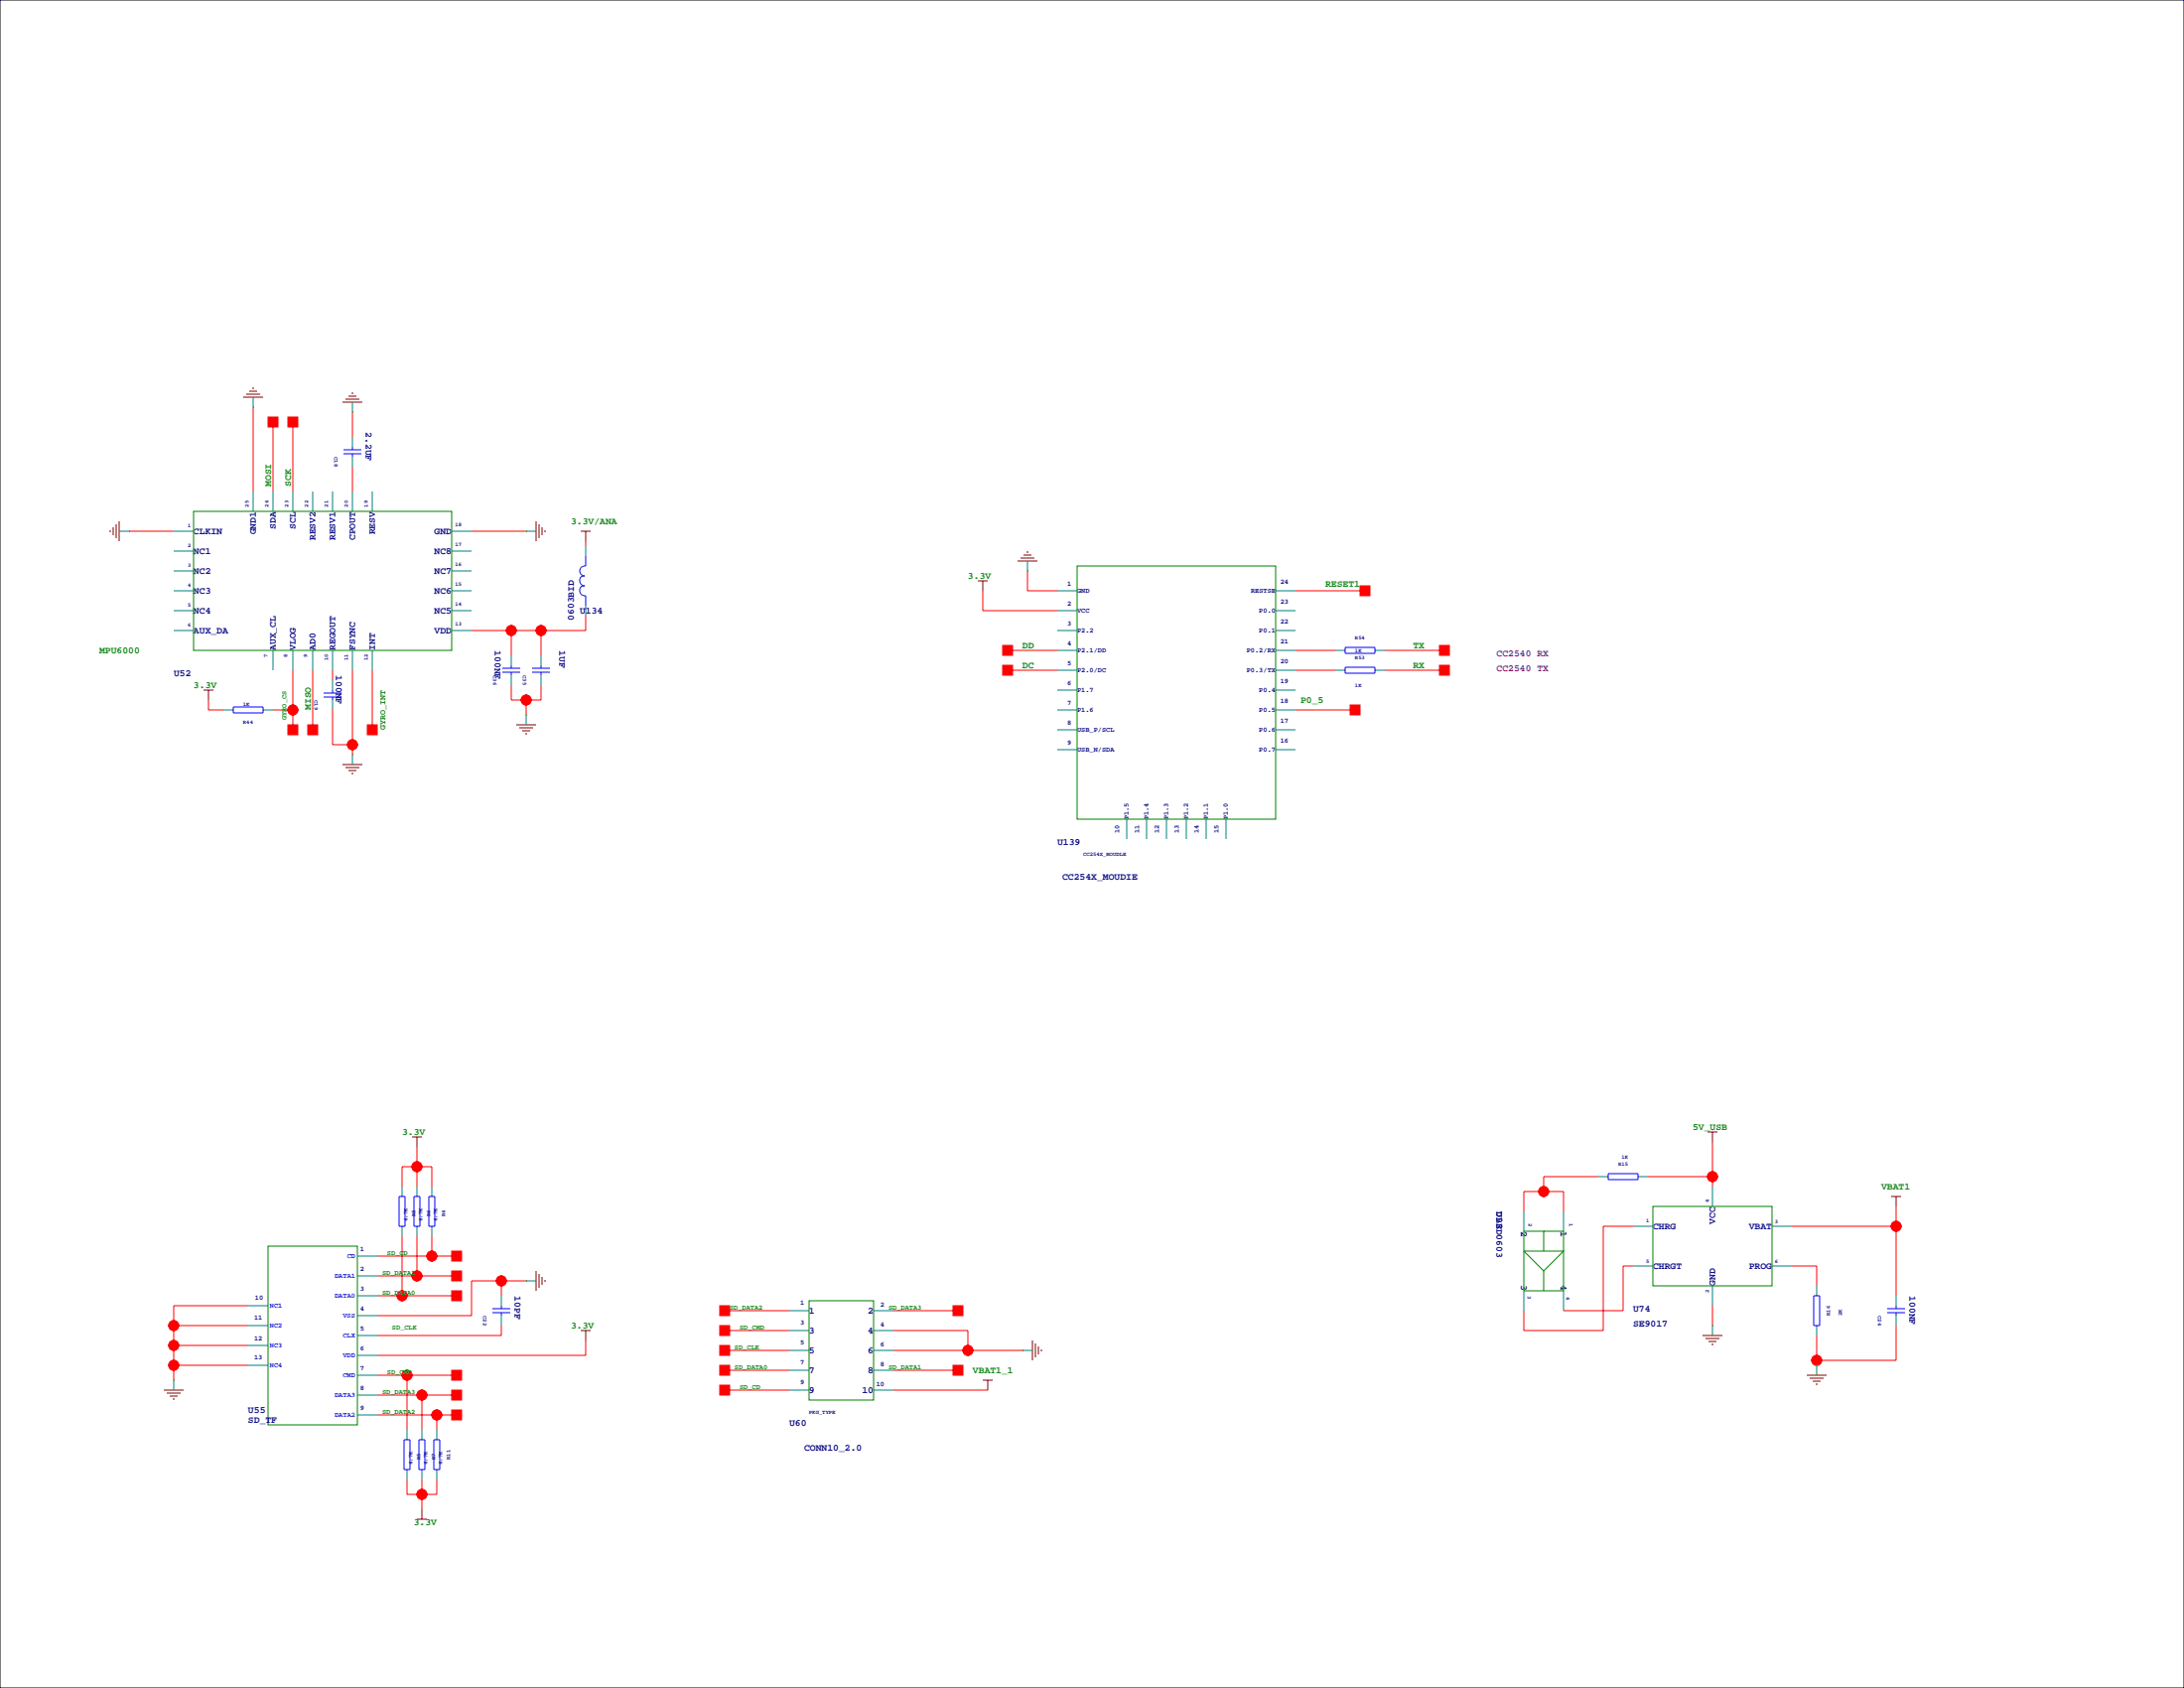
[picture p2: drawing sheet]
<svg xmlns="http://www.w3.org/2000/svg" width="559mm" height="432mm" viewBox="0 0 559 432" stroke-linecap="round" stroke-linejoin="round" font-family="sans-serif">
<path d="M0 0h558.8v431.8h-558.8z" fill="none" stroke="#000" stroke-width=".25"/>
<g fill="none" stroke="#f00" stroke-width=".25">
<path d="M64.8 104.1v21.6M69.8 107.9v17.8M74.9 107.9v17.8M90.2 105.4v6.4M90.2 119.4v6.3M33 135.9h11.4M120.6 135.9h14M149.9 138.4v1.3M149.9 157.5v3.8h-29.3M251.5 151.1v5.1h19M262.9 146v5.1h7.6M331.5 151.1h17.7"/>
<path d="M53.3 179.1v2.5h3.8M74.9 171.4v15.3M80 171.4v15.3M85.1 171.4v2.6M90.2 171.4v21.6M95.2 171.4v15.3M130.8 175.3v3.8h7.6v-3.8M130.8 161.3v6.3M134.6 179.1v3.8M138.4 161.3v6.3M257.8 171.4h12.7M257.8 166.4h12.7"/>
<path d="M331.5 171.4h10.1M331.5 166.4h10.1M354.3 171.4h15.3M354.3 166.4h15.3M69.8 181.6h5.1M85.1 181.6v8.9h5.1M331.5 181.6h15.2M106.7 293.4v10.1M438.1 292.1v11.4M102.9 303.5v-5.1h7.6v5.1M102.9 316.2v15.3M106.7 316.2v10.2"/>
<path d="M110.5 316.2v5.1M389.9 309.9v-5.1h10.1v5.1M408.9 301h-13.9v3.8M417.8 313.7h-7.6v26.7h-20.3v-5.1M421.6 301h16.5M458.5 313.7h26.6M485.1 308.6v22.9M44.4 339.1h19.1M63.5 334h-19.1v19.1M96.5 326.4h20.3M96.5 331.5h20.3M96.5 321.3h20.3"/>
<path d="M128.3 327.7v3.8M128.3 339.1v2.5h-31.8M134.6 327.7h-14v8.8h-24.1M185.4 335.3h16.5M228.6 335.3h16.5M417.8 323.8h-2.5v11.5h-15.3M438.1 334v5.1M458.5 323.8h6.3v5.1M485.1 339.1v8.9h-20.3M44.4 344.2h19.1M44.4 349.2h19.1M96.5 351.8h20.3"/>
<path d="M96.5 356.9h20.3M104.1 351.8v14M107.9 356.9v8.9M149.9 342.9v3.8h-53.4M185.4 340.4h16.5M185.4 355.6h16.5M185.4 345.4h16.5M185.4 350.5h16.5M228.6 340.4h19v5M228.6 355.6h24.1M228.6 345.4h33M228.6 350.5h16.5"/>
<path d="M464.8 341.6v7.6M96.5 361.9h20.3M104.1 378.5v3.8h7.7v-3.8M107.9 378.5v7.6M111.8 361.9v3.9"/>
<circle cx="130.8" cy="161.3" r="1.27"/>
<circle cx="134.6" cy="179.1" r="1.27"/>
<circle cx="138.4" cy="161.3" r="1.27"/>
<circle cx="74.9" cy="181.6" r="1.27"/>
<circle cx="90.2" cy="190.5" r="1.27"/>
<circle cx="106.7" cy="298.4" r="1.27"/>
<circle cx="395" cy="304.8" r="1.27"/>
<circle cx="438.1" cy="301" r="1.27"/>
<circle cx="485.1" cy="313.7" r="1.27"/>
<circle cx="44.4" cy="339.1" r="1.27"/>
<circle cx="102.9" cy="331.5" r="1.27"/>
<circle cx="106.7" cy="326.4" r="1.27"/>
<circle cx="110.5" cy="321.3" r="1.27"/>
<circle cx="128.3" cy="327.7" r="1.27"/>
<circle cx="44.4" cy="349.2" r="1.27"/>
<circle cx="44.4" cy="344.2" r="1.27"/>
<circle cx="104.1" cy="351.8" r="1.27"/>
<circle cx="107.9" cy="356.9" r="1.27"/>
<circle cx="247.6" cy="345.4" r="1.27"/>
<circle cx="464.8" cy="348" r="1.27"/>
<circle cx="111.8" cy="361.9" r="1.27"/>
<circle cx="107.9" cy="382.3" r="1.27"/>
</g>
<g fill="#f00" stroke="#f00" stroke-width=".25">
<path d="M345.4 180.3h2.6v2.6h-2.6z" fill-rule="evenodd"/>
<path d="M368.3 170.2h2.5v2.5h-2.5z" fill-rule="evenodd"/>
<path d="M368.3 165.1h2.5v2.5h-2.5z" fill-rule="evenodd"/>
<path d="M348 149.9h2.5v2.5h-2.5z" fill-rule="evenodd"/>
<path d="M243.8 334h2.6v2.5h-2.6z" fill-rule="evenodd"/>
<path d="M184.1 354.3h2.6v2.6h-2.6z" fill-rule="evenodd"/>
<path d="M243.8 349.2h2.6v2.6h-2.6z" fill-rule="evenodd"/>
<path d="M115.6 325.1h2.5v2.6h-2.5z" fill-rule="evenodd"/>
<path d="M115.6 330.2h2.5v2.5h-2.5z" fill-rule="evenodd"/>
<path d="M184.1 344.2h2.6v2.5h-2.6z" fill-rule="evenodd"/>
<path d="M184.1 339.1h2.6v2.5h-2.6z" fill-rule="evenodd"/>
<path d="M115.6 350.5h2.5v2.6h-2.5z" fill-rule="evenodd"/>
<path d="M184.1 334h2.6v2.5h-2.6z" fill-rule="evenodd"/>
<path d="M115.6 360.7h2.5v2.5h-2.5z" fill-rule="evenodd"/>
<path d="M115.6 320h2.5v2.6h-2.5z" fill-rule="evenodd"/>
<path d="M115.6 355.6h2.5v2.5h-2.5z" fill-rule="evenodd"/>
<path d="M68.6 106.7h2.5v2.5h-2.5z" fill-rule="evenodd"/>
<path d="M184.1 349.2h2.6v2.6h-2.6z" fill-rule="evenodd"/>
<path d="M73.7 106.7h2.5v2.5h-2.5z" fill-rule="evenodd"/>
<path d="M78.7 185.4h2.6v2.6h-2.6z" fill-rule="evenodd"/>
<path d="M73.7 185.4h2.5v2.6h-2.5z" fill-rule="evenodd"/>
<path d="M94 185.4h2.5v2.6h-2.5z" fill-rule="evenodd"/>
<path d="M256.5 165.1h2.6v2.5h-2.6z" fill-rule="evenodd"/>
<path d="M256.5 170.2h2.6v2.5h-2.6z" fill-rule="evenodd"/>
<circle cx="134.6" cy="179.1" r="1.27"/>
<circle cx="90.2" cy="190.5" r="1.27"/>
<circle cx="395" cy="304.8" r="1.27"/>
<circle cx="438.1" cy="301" r="1.27"/>
<circle cx="464.8" cy="348" r="1.27"/>
<circle cx="44.4" cy="339.1" r="1.27"/>
<circle cx="44.4" cy="344.2" r="1.27"/>
<circle cx="44.4" cy="349.2" r="1.27"/>
<circle cx="107.9" cy="382.3" r="1.27"/>
<circle cx="247.6" cy="345.4" r="1.27"/>
<circle cx="106.7" cy="326.4" r="1.27"/>
<circle cx="102.9" cy="331.5" r="1.27"/>
<circle cx="104.1" cy="351.8" r="1.27"/>
<circle cx="111.8" cy="361.9" r="1.27"/>
<circle cx="110.5" cy="321.3" r="1.27"/>
<circle cx="106.7" cy="298.4" r="1.27"/>
<circle cx="128.3" cy="327.7" r="1.27"/>
<circle cx="107.9" cy="356.9" r="1.27"/>
<circle cx="485.1" cy="313.7" r="1.27"/>
<circle cx="138.4" cy="161.3" r="1.27"/>
<circle cx="130.8" cy="161.3" r="1.27"/>
<circle cx="74.9" cy="181.6" r="1.27"/>
</g>
<g fill="none" stroke="#008080" stroke-width=".25">
<path d="M64.8 101.6v2.5M90.2 102.9v2.5M90.2 111.8v2.5M90.2 116.8v2.6M30.5 135.9h2.5M44.4 135.9h5.1M64.8 125.7v5.1M69.8 125.7v5.1M74.9 125.7v5.1M80 125.7v5.1M85.1 125.7v5.1M90.2 125.7v5.1"/>
<path d="M95.2 125.7v5.1M115.6 135.9h5M134.6 135.9h2.6M149.9 138.4h.1M149.9 139.7v2.5M44.4 156.2h5.1M44.4 151.1h5.1M44.4 146h5.1M44.4 141h5.1M115.6 156.2h5M115.6 151.1h5M115.6 146h5"/>
<path d="M115.6 141h5M149.9 154.9v2.6M251.5 151.1h.1M262.9 143.5v2.5M270.5 156.2h5.1M270.5 151.1h5.1M326.4 156.2h5.1M326.4 151.1h5.1M44.4 161.3h5.1M53.3 179.1h.1M69.8 166.4v5M74.9 166.4v5"/>
<path d="M80 166.4v5M85.1 166.4v5M85.1 174v2.5M85.1 179.1v2.5M90.2 166.4v5M95.2 166.4v5M115.6 161.3h5M130.8 167.6v2.6M130.8 172.7v2.6M138.4 167.6v2.6M138.4 172.7v2.6M270.5 166.4h5.1"/>
<path d="M270.5 171.4h5.1M270.5 176.5h5.1M270.5 161.3h5.1M326.4 166.4h5.1M326.4 171.4h5.1M326.4 176.5h5.1M326.4 161.3h5.1M341.6 166.4h2.6M341.6 171.4h2.6M351.8 166.4h2.5M351.8 171.4h2.5M57.1 181.6h2.6"/>
<path d="M67.3 181.6h2.5M90.2 193v2.6M134.6 182.9v2.5M270.5 191.8h5.1M270.5 186.7h5.1M270.5 181.6h5.1M326.4 191.8h5.1M326.4 186.7h5.1M326.4 181.6h5.1M288.3 209.5v5.1M293.4 209.5v5.1M298.4 209.5v5.1"/>
<path d="M303.5 209.5v5.1M308.6 209.5v5.1M313.7 209.5v5.1M102.9 303.5v2.6M102.9 313.7v2.5M106.7 303.5v2.6M106.7 313.7v2.5M110.5 303.5v2.6M110.5 313.7v2.5M389.9 309.9v5.1M400 309.9v5.1M408.9 301h2.6"/>
<path d="M417.8 313.7h5.1M419.1 301h2.5M438.1 303.5v5.1M453.4 313.7h5.1M485.1 308.6h.1M63.5 334h5.1M63.5 339.1h5.1M91.4 321.3h5.1M91.4 326.4h5.1M91.4 331.5h5.1M91.4 336.5h5.1M128.3 331.5v2.5"/>
<path d="M128.3 336.5v2.6M134.6 327.7h2.6M201.9 335.3h5.1M223.5 335.3h5.1M389.9 330.2v5.1M400 330.2v5.1M417.8 323.8h5.1M438.1 328.9v5.1M438.1 339.1v2.5M453.4 323.8h5.1M464.8 328.9v2.6M464.8 339.1v2.5"/>
<path d="M485.1 331.5v2.5M485.1 336.5v2.6M44.4 353.1v2.5M63.5 344.2h5.1M63.5 349.2h5.1M91.4 341.6h5.1M91.4 346.7h5.1M91.4 351.8h5.1M91.4 356.9h5.1M149.9 342.9h.1M201.9 355.6h5.1M201.9 350.5h5.1"/>
<path d="M201.9 345.4h5.1M201.9 340.4h5.1M223.5 355.6h5.1M223.5 350.5h5.1M223.5 345.4h5.1M223.5 340.4h5.1M252.7 355.6h.1M261.6 345.4h2.6M464.8 349.2v2.6M91.4 361.9h5.1M104.1 365.8v2.5M104.1 375.9v2.6"/>
<path d="M107.9 365.8v2.5M107.9 375.9v2.6M111.8 365.8v2.5M111.8 375.9v2.6M108 386.1h.1"/>
<circle cx="106.7" cy="293.4" r="0"/>
<circle cx="438.2" cy="292.1" r="0"/>
</g>
<g fill="none" stroke="#00f" stroke-width=".25">
<path d="M87.9 116.1h4.6M87.9 115.1h4.6M90.2 114.3v.8M90.2 116.1v.7M149.9 142.2l-.1 2.6a1.27 1.27 0 0 0-1.5 1.1 1.27 1.27 0 0 0 1.3 1.4 1.27 1.27 0 0 0-1.3 1.3 1.27 1.27 0 0 0 1.3 1.3 1.27 1.27 0 0 0-1.2 1.3 1.27 1.27 0 0 0 1.4 1.2l.1 2.5M82.8 178.3h4.6M82.8 177.3h4.6M85.1 176.5v.8M85.1 178.3v.8M128.5 172h4.6M128.5 170.9h4.6M130.8 170.2v.7"/>
<path d="M130.8 172v.7M136.1 172h4.6M136.1 170.9h4.6M138.4 170.2v.7M138.4 172v.7M344.2 165.6h7.6v1.5h-7.6zM344.2 170.7h7.6v1.5h-7.6zM59.7 180.8h7.6v1.6h-7.6zM102.1 306.1h1.5v7.6h-1.5zM105.9 306.1h1.5v7.6h-1.5zM109.7 306.1h1.6v7.6h-1.6zM411.5 300.2h7.6v1.6h-7.6z"/>
<path d="M126 335.8h4.6M126 334.8h4.6M128.3 334v.8M128.3 335.8v.7M464.1 331.5h1.5v7.6h-1.5zM482.9 335.8h4.5M482.9 334.8h4.5M485.1 334v.8M485.1 335.8v.7M103.4 368.3h1.5v7.6h-1.5zM107.2 368.3h1.5v7.6h-1.5zM111 368.3h1.5v7.6h-1.5z"/>
</g>
<g fill="none" stroke="#800000" stroke-width=".25">
<path d="M64.5 99.3h.5M62.2 101.6h5.1M63 100.8h3.5M63.8 100.1h2M87.6 102.9h5.1M88.4 102.1h3.5M89.2 101.3h2M89.9 100.6h.5M28.2 135.6v.5M29 134.9v2M29.7 134.1v3.6M30.5 133.3v5.1"/>
<path d="M137.2 133.3v5.1M137.9 134.1v3.6M138.7 134.9v2M139.4 135.6v.5M148.6 135.9h2.5M149.9 135.9v2.5M250.2 148.6h2.5M251.5 148.6v2.5M260.3 143.5h5.1M261.1 142.7h3.6M261.9 142h2M262.6 141.2h.5"/>
<path d="M52.1 176.5h2.5M53.3 176.5v2.6M87.6 195.6h5.1M88.4 196.3h3.5M89.2 197.1h2M89.9 197.9h.5M132.1 185.4h5.1M132.8 186.2h3.6M133.6 186.9h2M134.4 187.7h.5M105.4 290.8h2.5M106.7 290.8v2.6"/>
<path d="M436.9 289.6h2.5M438.1 289.6v2.5M483.9 306.1h2.5M485.1 306.1v2.5M137.2 325.1v5.1M137.9 325.9v3.5M138.7 326.6v2.1M139.4 327.4v.5M41.9 355.6h5.1M42.7 356.4h3.5M43.4 357.1h2.1M44.2 357.9h.5"/>
<path d="M148.6 340.4h2.5M149.9 340.4v2.5M251.5 353.1h2.5M252.7 353.1v2.5M264.2 342.9v5.1M264.9 343.7v3.5M265.7 344.4v2.1M266.4 345.2v.5M435.6 341.6h5.1M436.4 342.4h3.5M437.1 343.2h2.1M437.9 343.9h.5"/>
<path d="M462.3 351.8h5.1M463 352.6h3.6M463.8 353.3h2M464.6 354.1h.5M106.7 388.6h2.5M107.9 386.1v2.5"/>
</g>
<g fill="none" stroke="#008000" stroke-width=".25">
<path d="M64.8 104.1h.1M90.2 105.4h.1M33 135.9h.1M49.5 130.8h66.1v35.6h-66.1zM134.6 135.9h.1M262.9 146h.1M275.6 144.8h50.8v64.7h-50.8zM90.2 193h.1M134.6 182.9h.1M68.6 318.8h22.8v45.7h-22.8zM389.9 315h10.1v15.2h-10.1zM395 315h.1"/>
<path d="M395 315v5M422.9 308.6h30.5v20.3h-30.5zM134.6 327.7h.1M207 332.7h16.5v25.4h-16.5zM389.9 320h10.1l-5 5.1zM395 325.1v5.1M438.1 339.1h.1M44.4 353.1h.1M261.6 345.4h.1M464.8 349.2h.1"/>
</g>
<g font-size="2.5" fill="#000080">
<text x="93.6" y="110.5" transform="rotate(90 93.6 110.5)">2.2UF</text>
<text x="49.5" y="136.6">CLKIN</text>
<text x="65.5" y="136.7" transform="rotate(-90 65.5 136.7)">GND1</text>
<text x="70.5" y="135.3" transform="rotate(-90 70.5 135.3)">SDA</text>
<text x="75.6" y="135.3" transform="rotate(-90 75.6 135.3)">SCL</text>
<text x="95.9" y="136.7" transform="rotate(-90 95.9 136.7)">RESV</text>
<text x="111.1" y="136.6">GND</text>
<text x="49.5" y="141.7">NC1</text>
<text x="80.7" y="138.2" transform="rotate(-90 80.7 138.2)">RESV2</text>
<text x="85.8" y="138.2" transform="rotate(-90 85.8 138.2)">RESV1</text>
<text x="90.9" y="138.2" transform="rotate(-90 90.9 138.2)">CPOUT</text>
<text x="111.1" y="141.7">NC8</text>
<text x="49.5" y="146.7">NC2</text>
<text x="111.1" y="146.7">NC7</text>
<text x="49.5" y="151.8">NC3</text>
<text x="111.1" y="151.8">NC6</text>
<text x="49.5" y="162">AUX_DA</text>
<text x="49.5" y="156.9">NC4</text>
<text x="111.1" y="162">VDD</text>
<text x="111.1" y="156.9">NC5</text>
<text x="146.8" y="158.7" transform="rotate(-90 146.8 158.7)">0603BID</text>
<text x="148.3" y="157">U134</text>
<text x="70.5" y="166.4" transform="rotate(-90 70.5 166.4)">AUX_CL</text>
<text x="75.6" y="166.4" transform="rotate(-90 75.6 166.4)">VLOG</text>
<text x="80.7" y="166.4" transform="rotate(-90 80.7 166.4)">AD0</text>
<text x="85.8" y="166.4" transform="rotate(-90 85.8 166.4)">REGOUT</text>
<text x="90.9" y="166.4" transform="rotate(-90 90.9 166.4)">FSYNC</text>
<text x="95.9" y="166.4" transform="rotate(-90 95.9 166.4)">INT</text>
<text x="126.6" y="166.4" transform="rotate(90 126.6 166.4)">100NF</text>
<text x="143.1" y="166.4" transform="rotate(90 143.1 166.4)">1UF</text>
<text x="44.4" y="173.1">U52</text>
<text x="86" y="172.7" transform="rotate(90 86 172.7)">100NF</text>
<text x="270.5" y="216.2">U139</text>
<text x="271.8" y="225.1">CC254X_MOUDIE</text>
<text x="382.9" y="309.9" transform="rotate(90 382.9 309.9)">U93</text>
<text x="382.9" y="309.9" transform="rotate(90 382.9 309.9)">DLED0603</text>
<text x="389.2" y="315" transform="rotate(90 389.2 315)">2</text>
<text x="399.4" y="315" transform="rotate(90 399.4 315)">1</text>
<text x="422.9" y="314.4">CHRG</text>
<text x="438.8" y="313.1" transform="rotate(-90 438.8 313.1)">VCC</text>
<text x="447.5" y="314.4">VBAT</text>
<text x="389.2" y="328.7" transform="rotate(90 389.2 328.7)">3</text>
<text x="399.4" y="328.7" transform="rotate(90 399.4 328.7)">4</text>
<text x="422.9" y="324.5">CHRGT</text>
<text x="438.8" y="328.9" transform="rotate(-90 438.8 328.9)">GND</text>
<text x="447.5" y="324.5">PROG</text>
<text x="131.7" y="331.5" transform="rotate(90 131.7 331.5)">10PF</text>
<text x="207" y="336">1</text>
<text x="222" y="336">2</text>
<text x="417.8" y="335.6">U74</text>
<text x="488.6" y="331.5" transform="rotate(90 488.6 331.5)">100NF</text>
<text x="207" y="341.1">3</text>
<text x="222" y="341.1">4</text>
<text x="417.8" y="339.4">SE9017</text>
<text x="207" y="346.1">5</text>
<text x="222" y="346.1">6</text>
<text x="207" y="351.2">7</text>
<text x="222" y="351.2">8</text>
<text x="207" y="356.3">9</text>
<text x="220.6" y="356.3">10</text>
<text x="63.5" y="361.4">U55</text>
<text x="63.5" y="364">SD_TF</text>
<text x="201.9" y="364.8">U60</text>
<text x="205.7" y="371.2">CONN10_2.0</text>
</g>
<g font-size="2.5" fill="#008000">
<text x="69.3" y="124.5" transform="rotate(-90 69.3 124.5)">MOSI</text>
<text x="74.4" y="124.5" transform="rotate(-90 74.4 124.5)">SCK</text>
<text x="146" y="134.1">3.3V/ANA</text>
<text x="247.6" y="148.1">3.3V</text>
<text x="339.1" y="150.2">RESET1</text>
<text x="25.4" y="167.1">MPU6000</text>
<text x="261.6" y="165.9">DD</text>
<text x="361.5" y="165.9">TX</text>
<text x="261.6" y="170.9">DC</text>
<text x="361.5" y="170.9">RX</text>
<text x="49.5" y="176">3.3V</text>
<text x="332.7" y="179.8">P0_5</text>
<text x="79.5" y="181.6" transform="rotate(-90 79.5 181.6)">MISO</text>
<text x="102.9" y="290.3">3.3V</text>
<text x="433.1" y="289.1">5V_USB</text>
<text x="481.3" y="304.3">VBAT1</text>
<text x="146" y="339.9">3.3V</text>
<text x="248.9" y="351.3">VBAT1_1</text>
<text x="105.8" y="390.2">3.3V</text>
</g>
<g font-size="2.5" fill="#800080">
<text x="382.9" y="168">CC2540 RX</text>
<text x="382.9" y="171.8">CC2540 TX</text>
</g>
<text font-size="2.1" fill="#008000" x="98.6" y="186.7" transform="rotate(-90 98.6 186.7)">GYRO_INT</text>
<g font-size="1.8" fill="#000080">
<text x="273.1" y="149.7">1</text>
<text x="327.6" y="149.2">24</text>
<text x="273.1" y="154.8">2</text>
<text x="275.6" y="151.6">GND</text>
<text x="320" y="151.6">RESTSE</text>
<text x="327.6" y="154.3">23</text>
<text x="273.1" y="159.9">3</text>
<text x="275.6" y="161.8">P2.2</text>
<text x="275.6" y="156.7">VCC</text>
<text x="322.2" y="161.8">P0.1</text>
<text x="322.2" y="156.7">P0.0</text>
<text x="327.6" y="159.4">22</text>
<text x="273.1" y="165">4</text>
<text x="275.6" y="166.9">P2.1/DD</text>
<text x="319" y="166.9">P0.2/RX</text>
<text x="327.6" y="164.5">21</text>
<text x="273.1" y="170.1">5</text>
<text x="275.6" y="171.9">P2.0/DC</text>
<text x="319" y="171.9">P0.3/TX</text>
<text x="327.6" y="169.6">20</text>
<text x="273.1" y="175.1">6</text>
<text x="275.6" y="177">P1.7</text>
<text x="322.2" y="177">P0.4</text>
<text x="327.6" y="179.7">18</text>
<text x="327.6" y="174.6">19</text>
<text x="273.1" y="185.3">8</text>
<text x="273.1" y="180.2">7</text>
<text x="275.6" y="182.1">P1.6</text>
<text x="322.2" y="182.1">P0.5</text>
<text x="327.6" y="184.8">17</text>
<text x="273.1" y="190.4">9</text>
<text x="275.6" y="187.2">USB_P/SCL</text>
<text x="322.2" y="187.2">P0.6</text>
<text x="327.6" y="189.9">16</text>
<text x="275.6" y="192.3">USB_N/SDA</text>
<text x="322.2" y="192.3">P0.7</text>
<text x="288.8" y="209.5" transform="rotate(-90 288.8 209.5)">P1.5</text>
<text x="293.9" y="209.5" transform="rotate(-90 293.9 209.5)">P1.4</text>
<text x="298.9" y="209.5" transform="rotate(-90 298.9 209.5)">P1.3</text>
<text x="304" y="209.5" transform="rotate(-90 304 209.5)">P1.2</text>
<text x="309.1" y="209.5" transform="rotate(-90 309.1 209.5)">P1.1</text>
<text x="314.2" y="209.5" transform="rotate(-90 314.2 209.5)">P1.0</text>
<text x="286.4" y="213.1" transform="rotate(-90 286.4 213.1)">10</text>
<text x="291.5" y="213.1" transform="rotate(-90 291.5 213.1)">11</text>
<text x="296.6" y="213.1" transform="rotate(-90 296.6 213.1)">12</text>
<text x="301.6" y="213.1" transform="rotate(-90 301.6 213.1)">13</text>
<text x="306.7" y="213.1" transform="rotate(-90 306.7 213.1)">14</text>
<text x="311.8" y="213.1" transform="rotate(-90 311.8 213.1)">15</text>
<text x="92.2" y="319.9">1</text>
<text x="92.2" y="325">2</text>
<text x="65.3" y="332.4">10</text>
<text x="92.2" y="330.1">3</text>
<text x="92.2" y="335.2">4</text>
<text x="204.7" y="333.6">1</text>
<text x="225.3" y="334.1">2</text>
<text x="65" y="337.4">11</text>
<text x="92.2" y="340.2">5</text>
<text x="204.7" y="338.7">3</text>
<text x="225.3" y="339.2">4</text>
<text x="65" y="342.8">12</text>
<text x="65" y="347.6">13</text>
<text x="92.2" y="345.3">6</text>
<text x="204.7" y="343.8">5</text>
<text x="225.3" y="344.3">6</text>
<text x="92.2" y="350.4">7</text>
<text x="204.7" y="354">9</text>
<text x="204.7" y="348.9">7</text>
<text x="225.3" y="349.4">8</text>
<text x="92.2" y="355.5">8</text>
<text x="224.2" y="354.5">10</text>
<text x="92.2" y="360.6">9</text>
</g>
<g font-size="1.8" fill="#008000">
<text x="73.3" y="184.1" transform="rotate(-90 73.3 184.1)">GYRO_CS</text>
<text x="99.1" y="320.9">SD_CD</text>
<text x="97.8" y="326">SD_DATA1</text>
<text x="97.8" y="331.1">SD_DATA0</text>
<text x="186.7" y="334.9">SD_DATA2</text>
<text x="227.3" y="334.9">SD_DATA3</text>
<text x="100.3" y="340">SD_CLK</text>
<text x="189.2" y="340">SD_CMD</text>
<text x="188" y="345.1">SD_CLK</text>
<text x="99.1" y="351.4">SD_CMD</text>
<text x="188" y="350.2">SD_DATA0</text>
<text x="227.3" y="350.2">SD_DATA1</text>
<text x="97.8" y="356.5">SD_DATA3</text>
<text x="189.2" y="355.2">SD_CD</text>
<text x="97.8" y="361.6">SD_DATA2</text>
</g>
<g font-size="1.8" fill="#00f">
<text x="88.8" y="321.8">CD</text>
<text x="85.6" y="326.9">DATA1</text>
<text x="69.1" y="334.5">NC1</text>
<text x="85.6" y="332">DATA0</text>
<text x="69.1" y="339.6">NC2</text>
<text x="87.8" y="337">VSS</text>
<text x="69.1" y="344.7">NC3</text>
<text x="87.8" y="342.1">CLX</text>
<text x="87.8" y="347.2">VDD</text>
<text x="69.1" y="349.7">NC4</text>
<text x="87.8" y="352.3">CMD</text>
<text x="85.6" y="357.4">DATA3</text>
<text x="85.6" y="362.4">DATA2</text>
</g>
<g font-size="1.4" fill="#000080">
<text x="85.5" y="116.8" transform="rotate(90 85.5 116.8)">C18</text>
<text x="63.7" y="129.7" transform="rotate(-90 63.7 129.7)">25</text>
<text x="68.7" y="129.7" transform="rotate(-90 68.7 129.7)">24</text>
<text x="73.8" y="129.7" transform="rotate(-90 73.8 129.7)">23</text>
<text x="78.9" y="129.7" transform="rotate(-90 78.9 129.7)">22</text>
<text x="84" y="129.7" transform="rotate(-90 84 129.7)">21</text>
<text x="89.1" y="129.7" transform="rotate(-90 89.1 129.7)">20</text>
<text x="94.1" y="129.7" transform="rotate(-90 94.1 129.7)">19</text>
<text x="48" y="134.8">1</text>
<text x="116.4" y="134.5">18</text>
<text x="48" y="139.9">2</text>
<text x="116.4" y="139.6">17</text>
<text x="48" y="144.9">3</text>
<text x="116.4" y="149.8">15</text>
<text x="116.4" y="144.7">16</text>
<text x="48" y="155.1">5</text>
<text x="48" y="150">4</text>
<text x="116.4" y="154.8">14</text>
<text x="48" y="160.2">6</text>
<text x="116.4" y="159.9">13</text>
<text x="346.7" y="163.5">R54</text>
<text x="346.7" y="166.8">1K</text>
<text x="68.5" y="168.1" transform="rotate(-90 68.5 168.1)">7</text>
<text x="73.6" y="168.1" transform="rotate(-90 73.6 168.1)">8</text>
<text x="78.6" y="168.1" transform="rotate(-90 78.6 168.1)">9</text>
<text x="84" y="168.9" transform="rotate(-90 84 168.9)">10</text>
<text x="89.1" y="168.9" transform="rotate(-90 89.1 168.9)">11</text>
<text x="94.1" y="168.9" transform="rotate(-90 94.1 168.9)">12</text>
<text x="126.2" y="172.7" transform="rotate(90 126.2 172.7)">C36</text>
<text x="133.8" y="172.7" transform="rotate(90 133.8 172.7)">C35</text>
<text x="346.7" y="168.6">R53</text>
<text x="80.5" y="179.1" transform="rotate(90 80.5 179.1)">C19</text>
<text x="346.7" y="175.7">1K</text>
<text x="62.2" y="185.1">R44</text>
<text x="62.2" y="180.5">1K</text>
<text x="277.1" y="218.9">CC254X_MOUDLE</text>
<text x="414" y="298.2">R15</text>
<text x="414.9" y="296.4">1K</text>
<text x="106.3" y="311.1" transform="rotate(-90 106.3 311.1)">R8</text>
<text x="110.1" y="311.1" transform="rotate(-90 110.1 311.1)">R6</text>
<text x="114" y="311.1" transform="rotate(-90 114 311.1)">R4</text>
<text x="437.3" y="307.7" transform="rotate(-90 437.3 307.7)">4</text>
<text x="104.3" y="312.4" transform="rotate(-90 104.3 312.4)">4.7K</text>
<text x="108.1" y="312.4" transform="rotate(-90 108.1 312.4)">4.7K</text>
<text x="111.9" y="312.4" transform="rotate(-90 111.9 312.4)">4.7K</text>
<text x="391.1" y="312.9" transform="rotate(90 391.1 312.9)">2</text>
<text x="401.5" y="312.9" transform="rotate(90 401.5 312.9)">1</text>
<text x="421.1" y="312.6">1</text>
<text x="454.1" y="312.8">3</text>
<text x="421.1" y="323">5</text>
<text x="454.1" y="323">6</text>
<text x="390.8" y="331.4" transform="rotate(90 390.8 331.4)">3</text>
<text x="400.7" y="331.6" transform="rotate(90 400.7 331.6)">4</text>
<text x="437.3" y="330.7" transform="rotate(-90 437.3 330.7)">2</text>
<text x="123.6" y="336.5" transform="rotate(90 123.6 336.5)">C22</text>
<text x="468.3" y="336.5" transform="rotate(-90 468.3 336.5)">R16</text>
<text x="471.3" y="336.5" transform="rotate(-90 471.3 336.5)">2K</text>
<text x="480.5" y="336.5" transform="rotate(90 480.5 336.5)">C24</text>
<text x="207" y="361.6">PKG_TYPE</text>
<text x="105.6" y="374.6" transform="rotate(-90 105.6 374.6)">4.7K</text>
<text x="107.6" y="373.4" transform="rotate(-90 107.6 373.4)">R5</text>
<text x="109.4" y="374.6" transform="rotate(-90 109.4 374.6)">4.7K</text>
<text x="111.4" y="373.4" transform="rotate(-90 111.4 373.4)">R7</text>
<text x="113.2" y="374.6" transform="rotate(-90 113.2 374.6)">4.7K</text>
<text x="115.2" y="373.4" transform="rotate(-90 115.2 373.4)">R11</text>
</g>
</svg>
